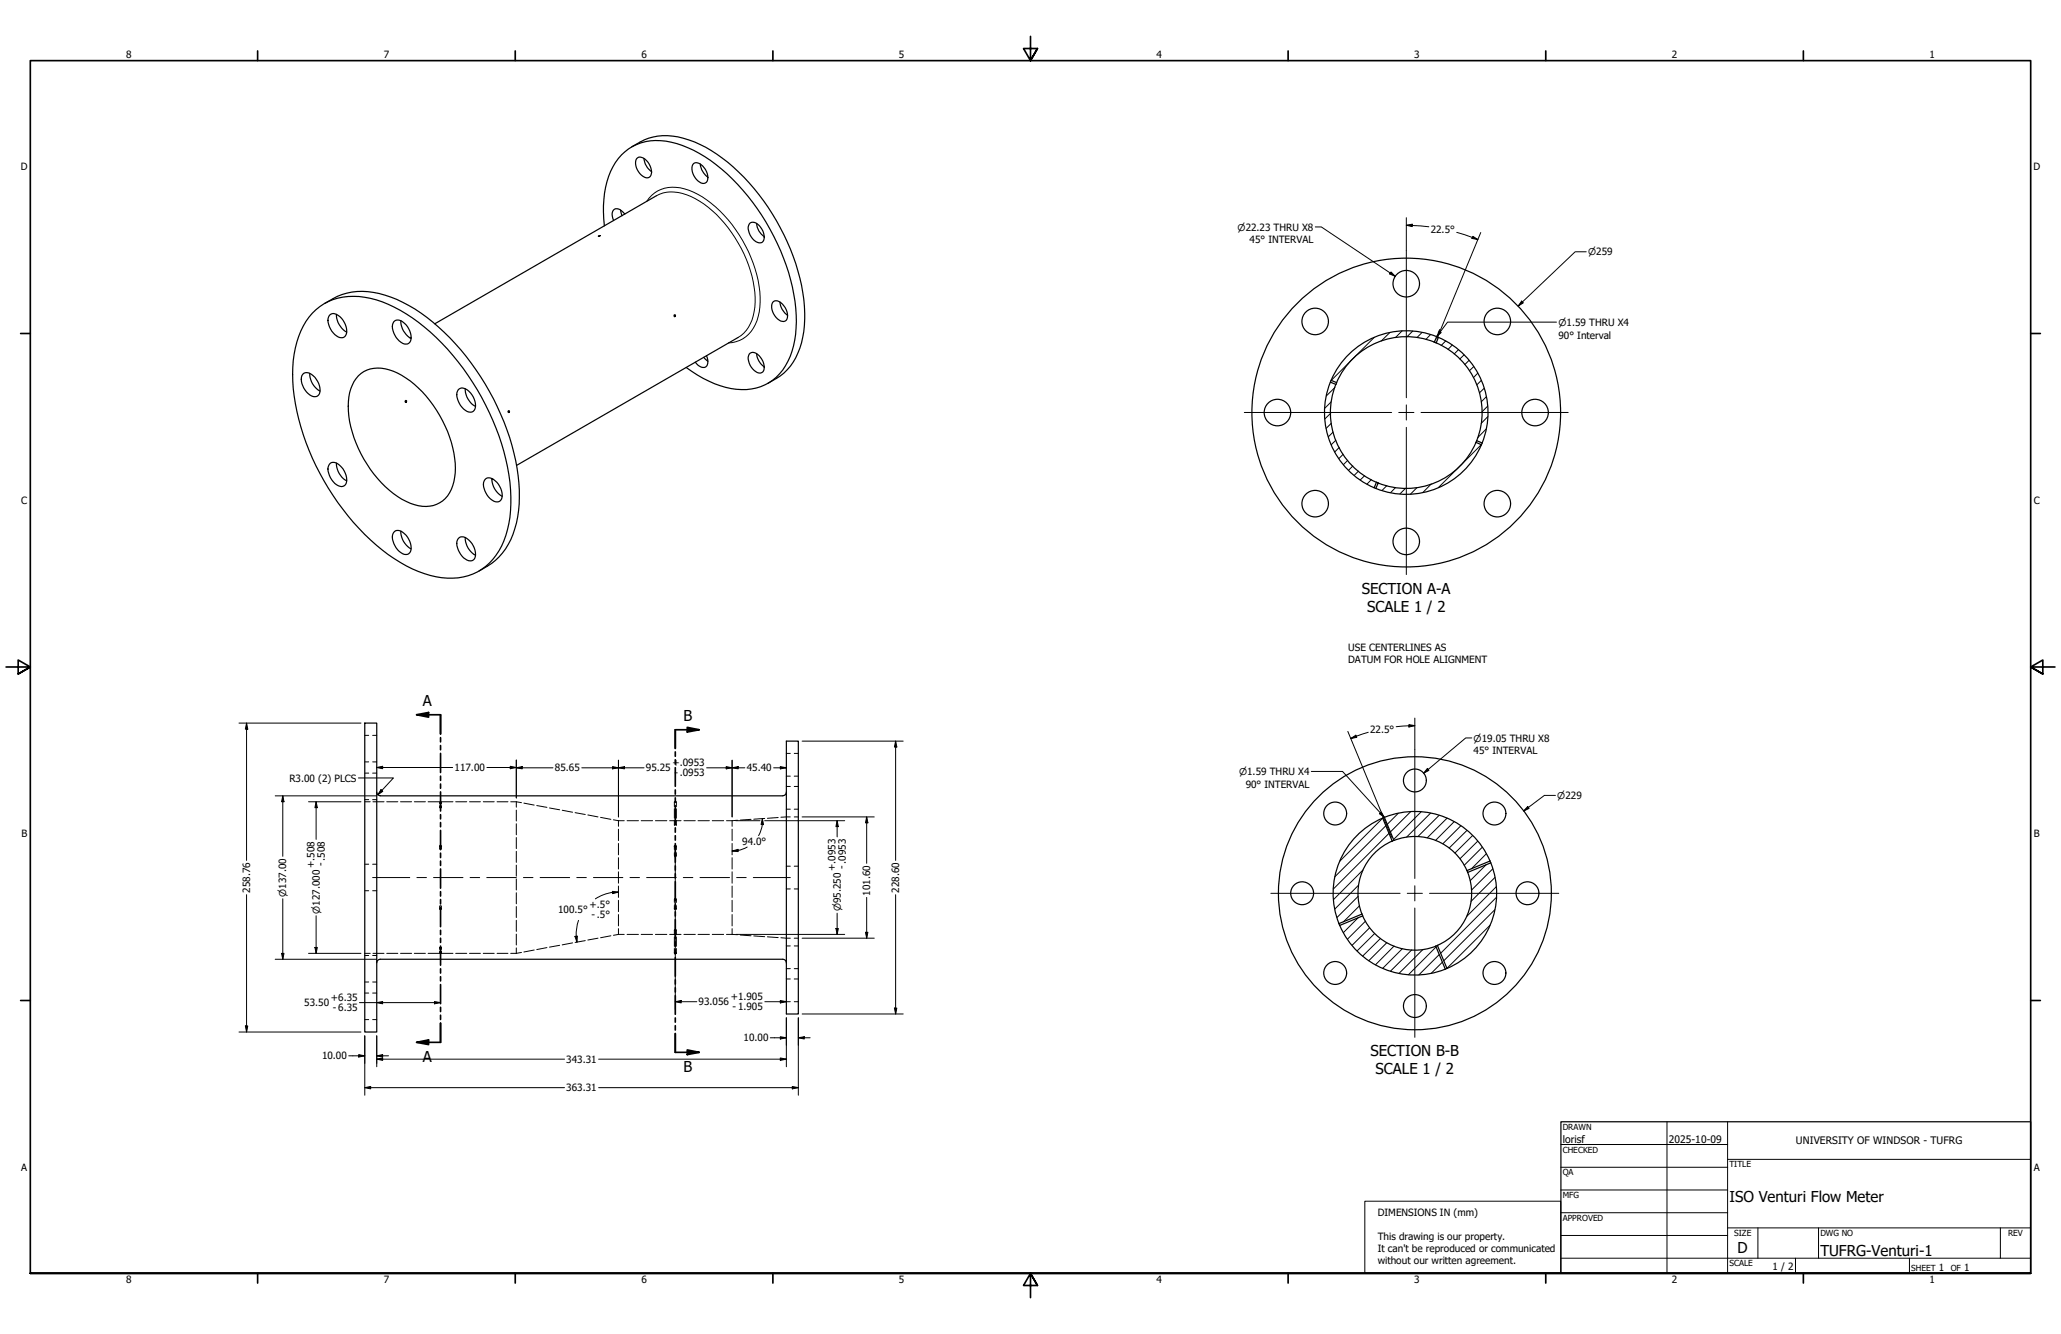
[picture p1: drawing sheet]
<svg xmlns="http://www.w3.org/2000/svg" width="864mm" height="559mm" viewBox="0 0 864 559" stroke-linecap="round" stroke-linejoin="round" font-family="sans-serif">
<!-- layer: Hatch (ANSI) -->
<g fill="none" stroke="#000" stroke-width=".42">
<path d="M582.4 139.3l-3.7 3.6M587.5 138.6l-2.8 2.8M591.9 138.7l-2.4 2.4M595.9 139.3l-2.2 2.1M575.9 141.3l-18.1 18M599.4 140.1l-1.9 2.1M601.2 142.9l-.4 .4M602.7 141.4h.1M605.8 142.8l-1.9 1.9M608.5 144.5l-1.8 1.9M611.1 146.5l-1.8 1.8M613.5 148.7l-1.8 1.7"/>
<path d="M615.6 150.9l-1.8 1.8M617.5 153.5l-1.8 1.8M619.3 156.3l-1.9 1.9M620.7 159.3l-1.9 1.9M557.6 173.1l-2.5 2.4M557.8 177.3l-2.1 2.2M557.8 168.3l-2.7 2.8M559.4 162.3l-3.6 3.6M621.9 162.6l-2 2M622.7 179.7l-3.5 3.6M622.8 166.2l-2.2 2.1M623.4 170.1l-2.4 2.4"/>
<path d="M623.4 174.5l-2.8 2.9M558.6 181l-2 2M559.8 184.4l-2 1.9M561.1 187.5l-1.9 1.9M562.8 190.3l-1.8 1.8M564.7 192.8l-1.8 1.8M566.9 195.2l-1.8 1.8M569.2 197.4l-1.8 1.7M571.8 199.3l-1.8 1.7M620.7 186.2l-18 18.1M574.6 200.9l-1.8 1.9M575.8 204.2v.1"/>
<path d="M577.7 202.4l-.4 .4M581.1 203.5l-2 2M584.8 204.2l-2.1 2.2M589 204.5l-2.4 2.4M593.8 204.2l-2.8 2.8M599.8 202.7l-3.6 3.6M591.1 340l-8.5 8.5M579.4 342.7l-18.1 18.1M580.7 345.9l-21.4 21.4M582 349.1l-23.3 23.3M583.3 352.2l-.2 .2M585.9 340.7l-4.6 4.6"/>
<path d="M595.5 340l-11.6 11.7M599.4 340.6l-10 10M603.1 341.5l-9 9M606.4 342.7l-8.4 8.3M609.3 344.2l-7.8 7.8M612.1 345.9l-7.5 7.5M614.7 347.9l-7.4 7.3M617 350l-7.3 7.3M619.2 352.4l-7.4 7.3M621.1 354.9l-7.6 7.6M622.8 357.6l-6.2 6.3M569.1 375.5l-8.9 8.9"/>
<path d="M569.3 370.8l-10 10M569.7 379.4l-6.8 6.7M571.1 364.4l-12.4 12.5M615.1 365.4l-.1 .1M622.7 362.2l-6.7 6.7M624.3 360.7h-.1M625.5 364l-8.9 8.9M626.4 367.5l-10 10.1M626.9 371.5l-12.3 12.4M627 375.9l-23.3 23.4M561.5 387.6l-.2 .1M569.1 384.4l-6.2 6.3"/>
<path d="M570.7 382.8l-.2 .2M572.1 385.9l-7.5 7.5M573.9 388.6l-7.4 7.4M576 391l-7.4 7.3M578.4 393.1l-7.4 7.4M581.1 394.9l-7.6 7.6M584.1 396.3l-7.8 7.9M587.6 397.4l-8.2 8.2M591.6 397.9l-9 8.9M596.3 397.7l-10.1 10M601.7 396.7l-11.5 11.6M602.6 395.9l-.2 .2"/>
<path d="M603.1 399.9l-8.5 8.5M624.3 387.6l-18 18M626.4 381.1l-21.4 21.4M604.4 403l-4.6 4.7"/>
</g>
<!-- layer: Hidden (ANSI) -->
<g fill="none" stroke="#000" stroke-width=".42">
<path d="M152.8 308h1.7M152.8 319.2h1.7M156.1 308h1.8M156.1 319.2h1.8M329.5 315.6h1.7M332.8 315.6h1.7M152.8 335.9h2.3M152.8 323.8h1.7M152.8 335h1.7M156.1 323.8h1.8M156.1 335h1.8M156.3 335.9h4.6"/>
<path d="M162.1 335.9h4.6M167.8 335.9h4.7M173.6 335.9h4.6M179.4 335.9h4.6M184.2 336v.7M184.2 337.5v.8M184.3 338.4v-.3h.5v.3M184.4 335.8v.3M184.7 335.8l.3 .2M185 336l-.3 .1M185 336v.7M185 337.5v.8"/>
<path d="M185.2 335.9h4.6M190.9 335.9h4.7M196.7 335.9h4.6M202.5 335.9h4.6M208.3 335.9h4.6M214 335.9h2.3M216.3 335.9v2.2M216.3 339.3v4.6M216.3 335.9l2.2 .3M219.5 336.4l4.3 .8M224.9 337.4l4.3 .8M230.3 338.5l4.2 .7"/>
<path d="M235.6 339.4l4.3 .8M282.6 336v1.9M282.6 338.8v3.9M282.8 335.8l-.2 .1 .2 .2M283.1 335.8l.3 .2M283.4 336l-.3 .1M283.4 336v1.9M283.4 338.8v3.9M329.5 339h1.7M329.5 329.4h1.7M329.5 325.1h1.7M332.8 339h1.7"/>
<path d="M332.8 329.4h1.7M332.8 325.1h1.7M184.2 354.5v.3M184.2 355.2v.3M184.3 355.7h.6M184.3 355.3h.6M185 354.5v.3M185 355.2v.3M216.3 345.1v4.6M216.3 350.8v4.7M216.3 356.6v4.7M241 340.4l4.2 .8"/>
<path d="M246.3 341.4l4.3 .8M251.7 342.4l4.3 .8M257 343.4l2.1 .4M259.1 343.8v2.3M259.1 347.3v4.8M259.1 353.3v4.8M259.1 359.3v4.7M259.1 343.8h2.5M262.8 343.8h4.7M268.7 343.8h4.7M274.6 343.8h4.8M280.6 343.8h4.8"/>
<path d="M282.6 343.7v1.9M282.6 354.5v1.4M282.6 357.2v1.3M282.6 358.6h.7M282.6 358.3h.7M282.7 345.7l.1-.3 .5 .3M283.4 343.7v1.9M283.4 354.5v1.4M283.4 357.2v1.3M286.6 343.8h4.7M292.5 343.8h4.7M298.4 343.8h4.8"/>
<path d="M304.4 343.8h2.4M306.8 343.8v2.3M306.8 347.3v4.8M306.8 353.3v4.8M306.8 359.3v4.7M309.1 343.6l-2.3 .2M314.7 343.2l-4.5 .3M320.4 342.8l-4.6 .4M326.1 342.5l-4.5 .3M331.2 342.2l-4 .1M332.8 342.2h1.7M152.8 362h1.7"/>
<path d="M152.8 373.1h1.7M156.1 362h1.8M156.1 373.1h1.8M184.2 379.7v.3M184.3 379.9h.6M184.3 379.5h.6M185 379.7v.3M216.3 362.4v4.6M216.3 368.2v4.6M216.3 374v4.6M216.3 379.7v4.7M259.1 365.2v4.8"/>
<path d="M259.1 371.2v4.7M259.1 377.1v4.8M282.6 376.7v1.3M282.6 379.3v1.4M282.6 376.9h.7M282.6 376.6h.7M283.4 376.7v1.3M283.4 379.3v1.4M306.8 365.2v4.8M306.8 371.2v4.7M306.8 377.1v4.8M329.5 372.4h1.7"/>
<path d="M329.5 362.8h1.7M332.8 372.4h1.7M332.8 362.8h1.7M152.8 399.4h2.3M156.3 399.4h4.6M162.1 399.4h4.6M167.8 399.4h4.7M173.6 399.4h4.6M179.4 399.4h4.6M184.2 380.4v.3M184.2 396.9v.8M184.2 398.5v.7"/>
<path d="M184.3 380.5l.1 .5M184.3 397h.5M184.4 380.4h.4M184.9 380.5l.1 .2M185 380.7l-.2 .3M185 380.4v.3M185 396.9v.8M185 398.5v.7M185.2 399.4h4.6M190.9 399.4h4.7M196.7 399.4h4.6M202.5 399.4h4.6"/>
<path d="M208.3 399.4h4.6M214 399.4h2.3M216.3 385.5v4.6M216.3 391.3v4.6M216.3 397.1v2.3M218.5 399l-2.2 .4M223.8 398l-4.3 .8M229.2 396.9l-4.3 .9M234.5 396l-4.2 .7M239.9 395l-4.3 .8M245.2 394l-4.2 .8M250.6 393l-4.3 .8"/>
<path d="M256 392l-4.3 .8M259.1 383.1v4.8M259.1 389v2.4M259.1 391.4h2.5M259.1 391.4l-2.1 .4M262.8 391.4h4.7M268.7 391.4h4.7M274.6 391.4h4.8M280.6 391.4h4.8M282.6 389.6v1.9M282.6 392.5v3.9M282.6 397.3v1.9"/>
<path d="M282.6 380.5l.2 .5M282.7 389.7l.1-.3 .5 .3M282.8 380.4h.3M283.3 380.5l.1 .2M283.4 380.7l-.3 .3M283.4 389.6v1.9M283.4 392.5v3.9M283.4 397.3v1.9M286.6 391.4h4.7M292.5 391.4h4.7M298.4 391.4h4.8M304.4 391.4h2.4"/>
<path d="M306.8 383.1v4.8M306.8 389v2.4M306.8 391.4l2.3 .1M310.2 391.7l4.5 .3M315.8 392l4.6 .4M321.6 392.4l4.5 .3M327.2 392.8l4 .2M329.5 396.2h1.7M332.8 393h1.7M332.8 396.2h1.7M152.8 416h1.7M152.8 400.2h1.7"/>
<path d="M152.8 411.4h1.7M156.1 416h1.8M156.1 400.2h1.8M156.1 411.4h1.8M329.5 405.8h1.7M329.5 419.6h1.7M329.5 410.1h1.7M332.8 405.8h1.7M332.8 419.6h1.7M332.8 410.1h1.7M152.8 427.1h1.7M156.1 427.1h1.8"/>
</g>
<!-- layer: Visible (ANSI) -->
<g fill="none" stroke="#000" stroke-width=".51">
<path d="M264.7 61.5a24.6 24.6 0 0 1 23.9-2.9 66.1 66.1 0 0 1 29.4 22.9 88.8 88.8 0 0 1 19.2 49.5 33.4 33.4 0 0 1-7.3 23.9 25.7 25.7 0 0 1-8.1 5.6M266.7 66.5a2.54 2.54 0 0 1 4.1 .7 6 6 0 0 1 1.6 6.8 2.56 2.56 0 0 1-3.6-.6 6.3 6.3 0 0 1-2.1-6.9zM269.8 66.4a7.9 7.9 0 0 0 3.2 5.5M290.7 68.5a4 4 0 0 1 4.9 2.5 4.3 4.3 0 0 1 0 5.6 4.5 4.5 0 0 1-4.9-3.1l-.8-2.6 .2-1.4zM293.4 68.7a7.9 7.9 0 0 0 3.2 5.5M250.7 98.9l.8-.2zM253.2 94.6a40.8 40.8 0 0 1 4.7-26.5 21 21 0 0 1 23.3-8.5 58.1 58.1 0 0 1 30.1 20.1 90.4 90.4 0 0 1 22.3 52.3 34.7 34.7 0 0 1-6.9 24.5 21.7 21.7 0 0 1-22.7 5.7l-4.7-1.5-4.7-2.2-7.1-4.6M260 88l.7 2.4M261.8 89.7l-1.3-1.3a2.28 2.28 0 0 0-3-.8 2.28 2.28 0 0 0-.9 3.1l.5 1.7M275.1 82l-92.9 53.6M314.3 93.4a3.8 3.8 0 0 1 4.9 2.5 4.3 4.3 0 0 1 0 5.7 5.3 5.3 0 0 1-5.5-4.9 3.1 3.1 0 0 1 .6-3.3zM317.1 93.6a7.1 7.1 0 0 0 3.1 5.5"/>
<path d="M130.9 131.2a24.5 24.5 0 0 1 24.3-6.2 66.2 66.2 0 0 1 32.3 21.2 104.5 104.5 0 0 1 26.4 58.9 42.8 42.8 0 0 1-6.1 27.5 23.4 23.4 0 0 1-25 9 63 63 0 0 1-32.4-20.2 102.3 102.3 0 0 1-27.7-61.7 39.1 39.1 0 0 1 8.2-28.5zM136 127.1a28.1 28.1 0 0 1 27.8-2.6 78.3 78.3 0 0 1 33.6 27.6 100.3 100.3 0 0 1 20.2 53.3 39.9 39.9 0 0 1-7.1 26.3 26.8 26.8 0 0 1-9.8 7.5M138 132.1a2.84 2.84 0 0 1 4.4 .6 7.1 7.1 0 0 1 2.3 8 2.9 2.9 0 0 1-4.4-.6 7.9 7.9 0 0 1-2.6-7.4zM141 131.7a8.6 8.6 0 0 0 4.3 7.4M165 134.7a2.92 2.92 0 0 1 4.4 .7 7 7 0 0 1 2.3 8 2.9 2.9 0 0 1-4.4-.6 7.9 7.9 0 0 1-2.6-7.5zM168 134.4a8.4 8.4 0 0 0 4.3 7.4M324.1 126.3a4 4 0 0 1 4.9 2.5 4.3 4.3 0 0 1 0 5.7 4.5 4.5 0 0 1-4.9-3.1l-.8-2.6 .2-1.5zM326.8 126.6a7.4 7.4 0 0 0 3.2 5.5M127.3 156.4a4.3 4.3 0 0 1 5.2 2.5 6.1 6.1 0 0 1 1 6.5 2.9 2.9 0 0 1-4.4-.6 6.9 6.9 0 0 1-2.2-8zM129.8 156.4a8.4 8.4 0 0 0 4.3 7.4M150.2 157.4a13.2 13.2 0 0 1 14.6-1.9 44.3 44.3 0 0 1 21.7 22.9 38.2 38.2 0 0 1 3.7 23.4 12.2 12.2 0 0 1-16.6 9.6 40.2 40.2 0 0 1-21.1-19.1 41.5 41.5 0 0 1-6-27.8l.5-1.7a13.6 13.6 0 0 1 3.2-5.4zM172.3 141.4l-.4 .2"/>
<path d="M294.9 149.7l1.7 1.6M296 149a3.3 3.3 0 0 1-.9 4.9l-1.9-.4-1.9-1.8M309.3 141.4l-92.8 53.5M313.9 148.3a2.23 2.23 0 0 1 3.5 .1 6.1 6.1 0 0 1 2.3 7.4 2.56 2.56 0 0 1-3.7-.6 6.3 6.3 0 0 1-2.1-6.9zM317.1 148.1a7.4 7.4 0 0 0 3.1 5.6M601 143.3a31.8 31.8 0 0 0-41 17M601.8 143.6a31.8 31.8 0 0 1 17 41M602 141l.7 .3M602 141l-1 2.3 .8 .3M602 141a34.3 34.3 0 0 0-44.2 18.3M602.7 141.3a34.3 34.3 0 0 1 18.3 44.3M602.7 141.3l-.9 2.3"/>
<path d="M192 163.3a3.4 3.4 0 0 1 5.1 1.2 6.9 6.9 0 0 1 1.6 7.4 2.9 2.9 0 0 1-4.5-.6 8 8 0 0 1-2.5-7.5zM194.9 162.9a8.4 8.4 0 0 0 4.4 7.3M557.4 160.1a34.3 34.3 0 0 0 18.4 44.2M559.7 161a31.8 31.8 0 0 0 17 41M560.1 160.3l-2.3-1-.2 .4-.1 .4 2.3 .9M560.1 160.3l-.3 .7M138.5 194a3.6 3.6 0 0 1 4.6 1.7 6.9 6.9 0 0 1 1.6 7.4 3.4 3.4 0 0 1-5.1-1.3 7.5 7.5 0 0 1-1.9-6.8zM141 194a8.4 8.4 0 0 0 4.3 7.4M618.5 185.3a31.8 31.8 0 0 1-41 17M618.7 184.6l2.3 .9-.2 .8-2.4-1M618.7 184.6l-.3 .7M620.7 186.3a34.3 34.3 0 0 1-44.2 18.3"/>
<path d="M203.2 200.9a2.84 2.84 0 0 1 4.4 .6 7 7 0 0 1 2.3 8 2.9 2.9 0 0 1-4.5-.6 7.9 7.9 0 0 1-2.5-7.5zM206.1 200.5a8.4 8.4 0 0 0 4.3 7.4M206.5 200.7l-.4 .2M576.8 202l.7 .3-1 2.3-.7-.3zM165.5 222.5a3.7 3.7 0 0 1 4.6 1.7 6.9 6.9 0 0 1 1.6 7.3 2.9 2.9 0 0 1-4.4-.6 7.9 7.9 0 0 1-2.6-7.4zM168 222.5a8.4 8.4 0 0 0 4.3 7.4M192 225.6a2.84 2.84 0 0 1 4.4 .6 7 7 0 0 1 2.3 8.1 3 3 0 0 1-4.5-.6 8.1 8.1 0 0 1-2.5-7.6zM194.9 225.2a8.4 8.4 0 0 0 4.4 7.4M152.8 302.9h5.1v129.4h-5.1zM329.5 310.5h5v114.3h-5zM157.9 331.8l.2 .9 1.2 .7 168.7-.1 1.2-.6 .3-.9M579.4 342.6l.7-.2 4 9.6-.7 .4z"/>
<path d="M579.4 342.7a34.3 34.3 0 0 0-18.3 44.2M580.1 342.4a34.3 34.3 0 0 1 44.3 18.3M583.4 352.3a23.8 23.8 0 0 0-12.7 30.6M584.1 352.1a23.8 23.8 0 0 1 30.6 12.6M615 365.4a23.8 23.8 0 0 1-12.7 30.6M624.3 360.7l.3 .7M624.3 360.7l-9.6 4 .3 .7M624.6 361.4l-9.6 4M624.7 361.4a34.3 34.3 0 0 1-18.4 44.3M184.2 399.2l.8 .1zM282.6 399.2h.8l-.4 .2zM561.4 387.6a34.3 34.3 0 0 0 44.2 18.4"/>
<path d="M570.7 382.9l-9.7 4 .3 .8M570.7 382.9l.3 .8-9.7 4M571 383.7a23.8 23.8 0 0 0 30.6 12.7M601.6 396.3l.7-.3 4 9.7-.7 .3zM157.9 403.3l.2-.9 1.2-.6h168.7l.9 .3 .6 1.2"/>
<circle cx="589.2" cy="118.8" r="5.6"/>
<circle cx="282.8" cy="132.2" r=".36"/>
<circle cx="551.1" cy="134.7" r="5.6"/>
<circle cx="627.4" cy="134.7" r="5.6"/>
<circle cx="170.1" cy="168.1" r=".39"/>
<circle cx="213.2" cy="172.4" r=".39"/>
<circle cx="535.3" cy="172.8" r="5.6"/>
<circle cx="589.2" cy="172.8" r="64.7"/>
<circle cx="643.2" cy="172.8" r="5.6"/>
<circle cx="551.1" cy="211" r="5.6"/>
<circle cx="627.4" cy="211" r="5.6"/>
<circle cx="589.2" cy="226.8" r="5.6"/>
<circle cx="592.9" cy="326.9" r="4.8"/>
<circle cx="184.5" cy="354.5" r=".37"/>
<circle cx="282.9" cy="354.5" r=".38"/>
<circle cx="559.5" cy="340.8" r="4.8"/>
<circle cx="626.2" cy="340.8" r="4.8"/>
<circle cx="545.6" cy="374.2" r="4.8"/>
<circle cx="592.9" cy="374.2" r="57.2"/>
<circle cx="640" cy="374.2" r="4.8"/>
<circle cx="559.5" cy="407.6" r="4.8"/>
<circle cx="626.2" cy="407.6" r="4.8"/>
<circle cx="592.9" cy="421.4" r="4.8"/>
</g>
<!-- layer: Visible Narrow (ANSI) -->
<path d="M271 84.3a13.4 13.4 0 0 1 15.8-5.2 43.5 43.5 0 0 1 23 19.3 48.6 48.6 0 0 1 8.3 32.3 14.3 14.3 0 0 1-11.2 12.8l-1.7 .1M275.1 82a16.8 16.8 0 0 1 16.2 1.2 53.3 53.3 0 0 1 23.8 32.4 28.8 28.8 0 0 1-1.5 21.5 12.2 12.2 0 0 1-4.3 4.3" fill="none" stroke="#000" stroke-width=".42"/>
<!-- layer: Section Line (ANSI) -->
<g fill="none" stroke="#000" stroke-width=".7">
<path d="M174.6 299.4l5-1v2zM174.6 299.4h10v8.1M184.6 309v1.8M184.6 312.3v1.8M184.6 315.6v8M283 315v1.8M283 318.3v1.8M288 304.7l5 1-5 .9zM293 305.7h-10v7.8M184.6 325.1v1.8M184.6 328.4v1.8M184.6 331.7v8"/>
<path d="M283 321.6v7.8M283 330.9v1.8M283 334.2v1.8M283 337.5v7.8M184.6 341.2v1.8M184.6 344.6v1.7M184.6 347.9v8M184.6 357.4v1.8M283 346.8v1.8M283 350.1v1.8M283 353.4v7.8M184.6 360.7v1.8"/>
<path d="M184.6 364v8M184.6 373.5v1.8M184.6 376.8v1.9M283 362.7v1.8M283 366v1.8M283 369.3v7.8M283 378.7v1.7M184.6 380.1v8.1M184.6 389.7v1.8M184.6 393v1.8M184.6 396.3v8M283 382v1.7"/>
<path d="M283 385.3v7.8M283 394.5v1.9M283 397.8v1.9M184.6 405.8v1.8M184.6 409.1v1.8M184.6 412.4v8M283 401.1v7.8M283 410.5v1.7M283 413.8v1.7M283 417.1v7.8M174.6 436.6l5-1v2zM184.6 422v1.7"/>
<path d="M184.6 425.3v1.7M184.6 428.6v8h-10M283 426.4v1.8M283 429.6v1.9M283 432.9v7.9h10M288 439.8l5 1-5 1z"/>
</g>
<path d="M174.6 299.4l5-1v2zM288 304.7l5 1-5 .9zM174.6 436.6l5-1v2zM288 439.8l5 1-5 1z" fill="#000"/>
<!-- layer: Border (ANSI) -->
<g fill="none" stroke="#000" stroke-width=".7">
<path d="M431.8 15.2v10.2l-2.9-5.1h5.8l-2.9 5.1 2.9-5.1M107.9 21.3v4.1M215.9 21.3v4.1M323.8 21.3v4.1M539.8 21.3v4.1M647.7 21.3v4.1M755.6 21.3v4.1M8.6 139.7h4.1M850.9 139.7h4.1M2.5 279.4h10.2l-5.1-2.9v5.8l5.1-2.9-5.1 2.9M861.1 279.4h-10.2l5.1-2.9v5.8l-5.1-2.9 5.1 2.9M8.6 419.1h4.1"/>
<path d="M850.9 419.1h4.1M12.7 533.4v-508h838.2v508h-838.2h838.2M107.9 533.4v4.1M215.9 533.4v4.1M323.8 533.4v4.1M434.7 538.5l-2.9-5.1 2.9 5.1h-5.8l2.9-5.1v10.2M539.8 533.4v4.1M647.7 533.4v4.1M755.6 533.4v4.1"/>
</g>
<!-- layer: Title (ANSI) -->
<g fill="none" stroke="#000" stroke-width=".42">
<path d="M654 479.4h69.9M698.5 469.9v63.5M723.9 469.9v63.5M654 488.9h69.9M654 498.5h69.9M723.9 485.6h127M654 508h69.9M654 517.5h69.9M723.9 514.3h127M736.6 514.3v12.7M762 514.3v12.7M838.2 514.3v12.7"/>
<path d="M654 527h196.9M752.3 527v6.4M800.1 527v6.4"/>
</g>
<path d="M654 469.9h196.9v63.5h-196.9z" fill="none" stroke="#000" stroke-width=".51"/>
<!-- layer: Sketch Geometry (ANSI) -->
<path d="M571.9 503.2h82.1v30.2h-82.1z" fill="none" stroke="#000" stroke-width=".42"/>
<!-- layer: Dimension (ANSI) -->
<g fill="none" stroke="#000" stroke-width=".42">
<path d="M589.3 94.4l2.5-.5v1zM589.3 94.4h2.5M589.3 91.2v13.8M591.8 94.5l6.9 .5M610.4 97.3l6.5 2.2M617 99.4l2.3 .9M617.2 99l2.1 1.3-2.5-.4zM620.5 97.4l-18.5 44.6M664.7 105.5h-4.7l-23.9 22.7M637.6 126.1l.7 .8-2.2 1.3zM100.1 302.9h51.2M103.3 302.9l.5 2.5h-1z"/>
<path d="M103.3 302.9v57.5M216.3 318.3v16M259.1 318.5v23.7M306.8 318.5v23.7M336.1 310.5h42.4M375.3 310.5l.5 2.4h-1zM375.3 310.5v49.9M564.8 306.4l18.3 44.3M566 309.4l2.1-1.4 .4 .9zM573.3 306.8l-7.3 2.6M590.4 303.5l2.4 .5-2.4 .5zM592.8 304l-7.8 .4"/>
<path d="M592.8 300.8v13.1M115.3 333.4h42.4M118.5 333.4l.5 2.5h-1zM118.5 333.4v25.3M129.3 335.9h22M132.5 335.9l.5 2.4h-1zM132.5 335.9v15.7M150.2 325.9h14.6l-6.5 7M157.9 321.5l2.4-.5v1zM157.9 321.5h31.8M159.6 330.8l.8 .7-2.1 1.4zM204 321.5h12.3"/>
<path d="M213.8 321l2.5 .5-2.5 .5zM216.3 321.6l2.5-.5v1zM216.3 321.6h15.4M243.8 321.6h26.1M256.7 321.1l2.4 .5-2.4 .5zM259.1 321.6l2.6-.5v1zM296.1 321.6h16M304.3 321.1l2.5 .5-2.5 .5zM306.8 321.6l2.5-.5v1zM324.2 321.6h5.3M327 321.1l2.5 .5-2.5 .5zM640.1 337.8l.6 .8-2.3 1.1z"/>
<path d="M651.8 333.2h-4.7l-8.7 6.5M283 356.1v11.4M306.8 356.5l2.4-.7 .1 .9zM308.4 343.8h10.1M309.2 356.2l-2.4 .3M313.1 354.8l-3.8 1.4M319.5 342.9l.4 2.5h-1zM319.5 342.9l-.3 3.9-1.3 3.3M320.4 343.8h33.5M336.1 342.2h30.2M350.8 343.8l.5 2.5h-1zM350.8 343.8v6.8"/>
<path d="M363.2 342.2l.5 2.5h-1.1zM363.2 342.2v19.4M103.3 374.8v57.5M118.5 376.5v25.3M256.6 373.4l2.5 .3-2.4 .6zM256.7 373.8a17.7 17.7 0 0 0-7.2 2.7M259.1 373.7l-2.4 .2M283 367.7v55.1M363.2 375.9v17.1M375.3 374.8v50M118 399.4h1l-.5 2.4zM129.3 399.4h22"/>
<path d="M132 396.9h1l-.5 2.5zM132.5 383.6v15.8M240.9 392.2l1-.1-.2 2.6zM241.4 392.2l.3 2.5M242.4 385.5a17.7 17.7 0 0 0-1 6.6M308.4 391.4h45.5M336.1 393h30.2M350.3 388.9h1l-.5 2.5zM350.8 382.5v8.9M362.6 390.5h1.1l-.5 2.5zM115.3 401.8h42.4M150.6 420h34"/>
<path d="M157.9 420l2.4-.5v1zM182.1 419.5l2.5 .5-2.5 .5zM283 419.6l2.4-.5v1zM283 419.6h9M320.5 419.6h9M327 419.1l2.5 .5-2.5 .5zM100.1 432.3h51.2M102.8 429.8h1l-.5 2.5zM152.8 433.9v24.9M157.9 433.9v12.9M322.8 434.7h6.7M327 434.3l2.5 .4-2.5 .5z"/>
<path d="M329.5 426.3v20.5M334.5 434.7l2.5-.4v.9zM334.5 434.7h5M334.5 426.3v32.5M336.1 424.8h42.4M374.8 422.3h1l-.5 2.5zM146.1 442.3h6.7M150.3 441.8l2.5 .5-2.5 .5zM152.8 455.6l2.5-.5v1zM152.8 455.6h83.7M157.9 442.3l2.4-.5v1zM157.9 443.7l2.4-.5v1z"/>
<path d="M157.9 442.3h4.9M157.9 443.7h78.6M250.8 455.6h83.7M250.8 443.7h78.7M327 443.2l2.5 .5-2.5 .5zM332 455.1l2.5 .5-2.5 .5z"/>
</g>
<g fill="#000">
<path d="M589.3 94.4l2.5-.5v1zM617.2 99l2.1 1.3-2.5-.4zM637.6 126.1l.7 .8-2.2 1.3zM103.3 302.9l.5 2.5h-1zM375.3 310.5l.5 2.4h-1zM566 309.4l2.1-1.4 .4 .9zM590.4 303.5l2.4 .5-2.4 .5zM118.5 333.4l.5 2.5h-1zM132.5 335.9l.5 2.4h-1zM159.6 330.8l.8 .7-2.1 1.4zM157.9 321.5l2.4-.5v1zM213.8 321l2.5 .5-2.5 .5z"/>
<path d="M216.3 321.6l2.5-.5v1zM256.7 321.1l2.4 .5-2.4 .5zM259.1 321.6l2.6-.5v1zM304.3 321.1l2.5 .5-2.5 .5zM306.8 321.6l2.5-.5v1zM327 321.1l2.5 .5-2.5 .5zM640.1 337.8l.6 .8-2.3 1.1zM306.8 356.5l2.4-.7 .1 .9zM319.5 342.9l.4 2.5h-1zM350.8 343.8l.5 2.5h-1zM363.2 342.2l.5 2.5h-1.1zM256.6 373.4l2.5 .3-2.4 .6z"/>
<path d="M118 399.4h1l-.5 2.4zM132 396.9h1l-.5 2.5zM240.9 392.2l1-.1-.2 2.6zM350.3 388.9h1l-.5 2.5zM362.6 390.5h1.1l-.5 2.5zM157.9 420l2.4-.5v1zM283 419.6l2.4-.5v1zM102.8 429.8h1l-.5 2.5zM182.1 419.5l2.5 .5-2.5 .5zM327 434.3l2.5 .4-2.5 .5zM327 419.1l2.5 .5-2.5 .5zM334.5 434.7l2.5-.4v.9z"/>
<path d="M374.8 422.3h1l-.5 2.5zM150.3 441.8l2.5 .5-2.5 .5zM152.8 455.6l2.5-.5v1zM157.9 442.3l2.4-.5v1zM157.9 443.7l2.4-.5v1zM327 443.2l2.5 .5-2.5 .5zM332 455.1l2.5 .5-2.5 .5z"/>
</g>
<!-- layer: Symbol (ANSI) -->
<path d="M551.1 95.1h2.6l30.9 20.7M582.9 113.9l1.7 1.9-2.3-1.1zM603.1 138.7l.8 .6-1.9 1.7zM603.2 138l-.6 1.5M652.2 134.9h-45.6l-4.6 6.1M616.7 309.1h-2.5l-17.7 14.8M549.5 323.2h13l17.6 19.2M598.1 321.9l.6 .8-2.2 1.2zM578 340.9l.8-.7 1.3 2.2z" fill="none" stroke="#000" stroke-width=".42"/>
<path d="M582.9 113.9l1.7 1.9-2.3-1.1zM603.1 138.7l.8 .6-1.9 1.7zM598.1 321.9l.6 .8-2.2 1.2zM578 340.9l.8-.7 1.3 2.2z" fill="#000"/>
<!-- layer: Center Mark (ANSI) -->
<path d="M589.3 105v61.6M521.4 172.8h61.7M586.1 172.8h6.4M589.3 169.6v6.4M589.3 179v61.7M595.4 172.8h61.7M592.8 313.9v54.1M532.5 374.2h54.2M589.7 374.2h6.3M592.8 371v6.4M599 374.2h54.2M592.8 380.4v54.1" fill="none" stroke="#000" stroke-width=".42"/>
<!-- layer: Centerline (ANSI) -->
<g fill="none" stroke="#000" stroke-width=".42">
<path d="M156.1 367.6h15.6M174.7 367.6h4M181.7 367.6h12.3M197 367.6h4M204 367.6h12.3M219.3 367.6h4M226.3 367.6h12.4M241.7 367.6h4M248.7 367.6h12.3M264 367.6h4M271 367.6h12.3M286.3 367.6h4"/>
<path d="M293.3 367.6h12.4M308.7 367.6h4M315.7 367.6h15.5"/>
</g>
<g font-size="6.3">
<text x="570.6" y="248.7">SECTION A-A</text>
<text x="572.8" y="256.2">SCALE 1 / 2</text>
<text x="177.2" y="295.9">A</text>
<text x="286.4" y="302.1">B</text>
<text x="574.3" y="442.5">SECTION B-B</text>
<text x="177.2" y="444.7">A</text>
<text x="286.4" y="448.9">B</text>
<text x="576.4" y="450">SCALE 1 / 2</text>
<text x="724.7" y="503.4">ISO Venturi Flow Meter</text>
<text x="728.1" y="524.9">D</text>
<text x="762.8" y="526.2">TUFRG-Venturi-1</text>
</g>
<g font-size="4.3">
<text x="654.8" y="478.6">lorisf</text>
<text x="699.3" y="478.6">2025-10-09</text>
<text x="752.5" y="479.4">UNIVERSITY OF WINDSOR - TUFRG</text>
</g>
<g font-size="4.2">
<text x="52.8" y="24.4">8</text>
<text x="160.8" y="24.4">7</text>
<text x="268.7" y="24.4">6</text>
<text x="376.7" y="24.4">5</text>
<text x="484.6" y="24.4">4</text>
<text x="592.6" y="24.4">3</text>
<text x="700.5" y="24.4">2</text>
<text x="808.5" y="24.4">1</text>
<text x="8.8" y="71.4">D</text>
<text x="852" y="71.4">D</text>
<text x="523.6" y="101.9">45° INTERVAL</text>
<text x="599.5" y="97.4">22.5°</text>
<text x="653" y="141.8">90° Interval</text>
<text x="8.9" y="211.1">C</text>
<text x="852.2" y="211.1">C</text>
<text x="565" y="272.8">USE CENTERLINES AS</text>
<text x="565" y="277.8">DATUM FOR HOLE ALIGNMENT</text>
<text x="574.1" y="306.9">22.5°</text>
<text x="617.5" y="316">45° INTERVAL</text>
<text x="190.5" y="323">117.00</text>
<text x="232.5" y="323.2">85.65</text>
<text x="270.6" y="323.2">95.25</text>
<text x="281.8" y="320.8">+.0953</text>
<text x="312.9" y="323.2">45.40</text>
<text x="121.3" y="327.5">R3.00 (2) PLCS</text>
<text x="282.6" y="325.1">-</text>
<text x="284.9" y="325.2">.0953</text>
<text x="522" y="330">90° INTERVAL</text>
<text x="9" y="350.8">B</text>
<text x="852.2" y="350.8">B</text>
<text x="311" y="354">94.0°</text>
<text x="131.6" y="363.6" transform="rotate(-90 131.6 363.6)">+.508</text>
<text x="135.9" y="362.8" transform="rotate(-90 135.9 362.8)">- .508</text>
<text x="349.9" y="364.8" transform="rotate(-90 349.9 364.8)">+.0953</text>
<text x="354.2" y="364" transform="rotate(-90 354.2 364)">- .0953</text>
<text x="104.8" y="374" transform="rotate(-90 104.8 374)">258.76</text>
<text x="364.7" y="375.2" transform="rotate(-90 364.7 375.2)">101.60</text>
<text x="376.8" y="374" transform="rotate(-90 376.8 374)">228.60</text>
<text x="233.9" y="382.7">100.5°</text>
<text x="247" y="380.3">+.5°</text>
<text x="247.8" y="384.6">-.5°</text>
<text x="138.7" y="419.2">+6.35</text>
<text x="306.2" y="418.8">+1.905</text>
<text x="127.5" y="421.6">53.50</text>
<text x="139.4" y="423.5">- 6.35</text>
<text x="292.7" y="421.1">93.056</text>
<text x="307" y="423">- 1.905</text>
<text x="311.6" y="436.2">10.00</text>
<text x="134.9" y="443.8">10.00</text>
<text x="237.3" y="445.2">343.31</text>
<text x="237.3" y="457.1">363.31</text>
<text x="8.9" y="490.5">A</text>
<text x="852.2" y="490.5">A</text>
<text x="577.3" y="509.5">DIMENSIONS IN (mm)</text>
<text x="577.3" y="519.6">This drawing is our property.</text>
<text x="577.3" y="524.6">It can't be reproduced or communicated</text>
<text x="577.3" y="529.7">without our written agreement.</text>
<text x="742.8" y="532">1 / 2</text>
<text x="812.4" y="532.6">1</text>
<text x="823" y="532.6">1</text>
<text x="52.8" y="537.5">8</text>
<text x="160.8" y="537.5">7</text>
<text x="268.7" y="537.5">6</text>
<text x="376.7" y="537.5">5</text>
<text x="484.6" y="537.5">4</text>
<text x="592.6" y="537.5">3</text>
<text x="700.5" y="537.5">2</text>
<text x="808.5" y="537.5">1</text>
</g>
<g font-size="3.9">
<text x="518.5" y="96.6">⌀22.23 THRU X8</text>
<text x="665.4" y="107">⌀259</text>
<text x="653" y="136.5">⌀1.59 THRU X4</text>
<text x="617.5" y="310.6">⌀19.05 THRU X8</text>
<text x="519.2" y="324.7">⌀1.59 THRU X4</text>
<text x="652.5" y="334.6">⌀229</text>
<text x="120" y="375.7" transform="rotate(-90 120 375.7)">⌀137.00</text>
<text x="134" y="382.8" transform="rotate(-90 134 382.8)">⌀127.000</text>
<text x="352.3" y="381.7" transform="rotate(-90 352.3 381.7)">⌀95.250</text>
</g>
<g font-size="3.5">
<text x="654.8" y="473.2">DRAWN</text>
<text x="654.8" y="482.8">CHECKED</text>
<text x="724.7" y="488.9">TITLE</text>
<text x="654.8" y="492.3">QA</text>
<text x="654.8" y="501.8">MFG</text>
<text x="654.8" y="511.4">APPROVED</text>
<text x="726.7" y="517.7">SIZE</text>
<text x="762.8" y="517.7">DWG NO</text>
<text x="841.4" y="517.7">REV</text>
<text x="724.7" y="530.4">SCALE</text>
<text x="800.9" y="532.6">SHEET</text>
<text x="817.4" y="532.6">OF</text>
</g>
</svg>
